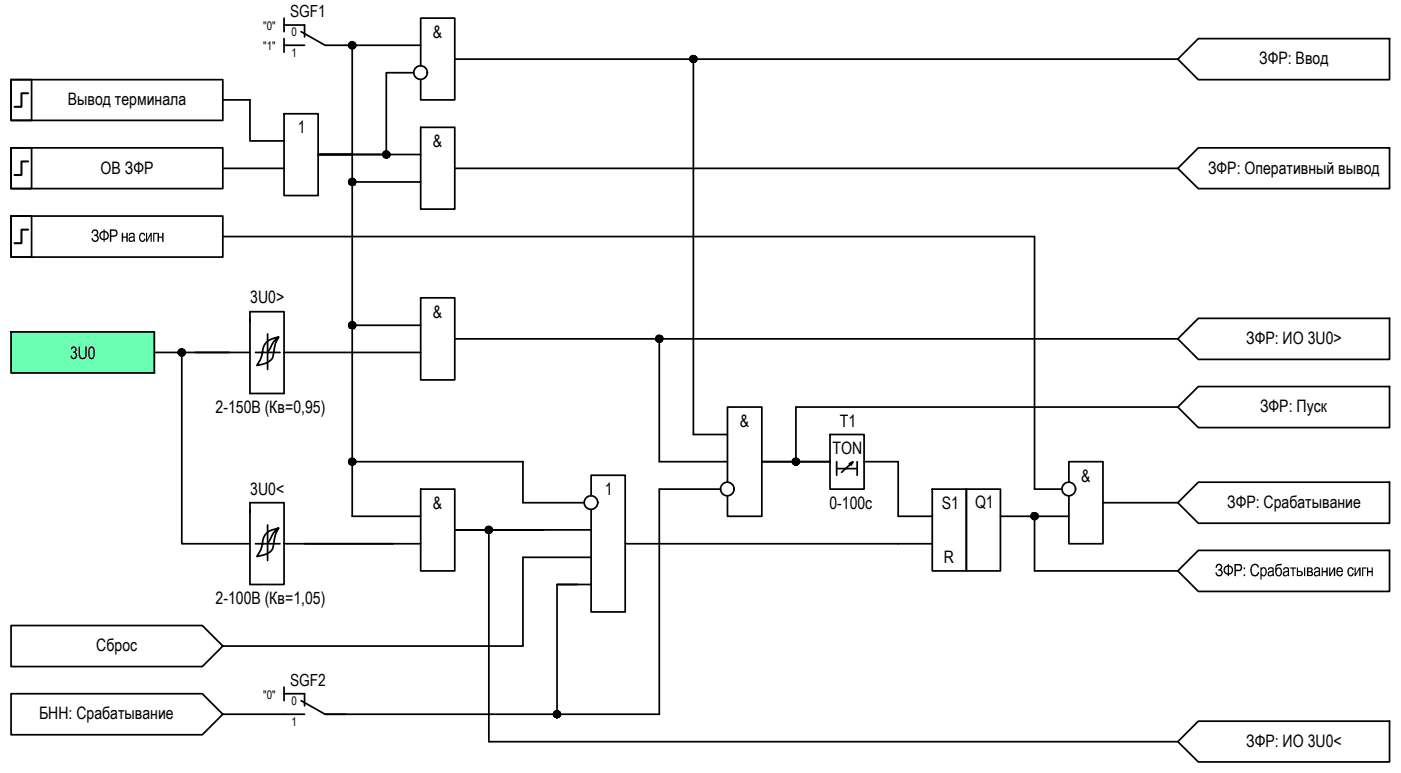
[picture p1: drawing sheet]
<svg xmlns="http://www.w3.org/2000/svg" width="205mm" height="113mm" viewBox="0 0 205 113" stroke-linecap="round" stroke-linejoin="round" font-family="sans-serif">
<g fill="none" stroke="#000" stroke-width=".25">
<path d="M1.6 11.7h3v5.9h-3zM1.6 11.7h31.1v5.9h-31.1zM32.7 14.6h3.9v6h5M41.6 16.7h5v11.9h-5zM41.6 3.7h3v1.7M41.6 6.6h3M41.6 2.7v1.9M41.6 5.7v1.9M44.1 4.6l3.5 2h14.1M51.6 6.6v69h10.1M60.6 10.7h-4v11.9h-10h15.1M61.7 9.6v-6.9h4.9v11.9h-4.9v-2.9"/>
<path d="M61.7 18.7h4.9v11.9h-4.9zM66.6 8.7h106M101.6 8.7v55h5M172.6 8.7l3-3h28v6h-28zM1.6 21.7h3v5.9h-3zM1.6 21.7h31.1v5.9h-31.1zM1.6 31.7h3v6h-3zM1.6 31.7h31.1v6h-31.1zM32.7 24.7h8.9M32.7 34.7h118.9v37h4M51.6 22.6h-5h5M51.6 26.7h10.1"/>
<path d="M66.6 24.7h106M172.6 24.7l3-3h28v5.9h-28zM22.6 51.6h14M26.6 51.6v28.1h10M36.6 46.6v11h5v-11.9h-5v1.4M39.2 51.6h1.8M39.2 48.9v5.2M40.8 49.4a5.7 5.7 0 0 0-.8 2.7l-.1 .4-.3 .3a3.6 3.6 0 0 1-2 .7l.6-.8 .3-1a2.18 2.18 0 0 1 1.9-2.2l.4-.1-.2 .2a2.75 2.75 0 0 0-1 1.4l-.4 .6h-1.8M41.6 51.6h20.1M51.6 47.7h10.1M61.7 43.6h4.9v12.1h-4.9zM66.6 49.6h106"/>
<path d="M96.6 49.6v18h10M172.6 49.6l3-3h28v6h-28zM172.6 59.6l3-3h28v6h-28zM172.6 59.6h-56v8M36.6 74.7v10.9h5v-12h-5v1.5M39.2 79.7h1.8M39.2 76.9v5.2M40.8 77.4a11.6 11.6 0 0 0-.9 3.1 2.94 2.94 0 0 1-2.3 1l.6-.8 .3-1a2.11 2.11 0 0 1 1.9-2.2l.4-.1-.2 .2a2.75 2.75 0 0 0-1 1.4l-.4 .7h-1.8M41.6 79.7h20.1M51.6 67.6h25v6h9M61.7 71.7h4.9v11.9h-4.9zM71.6 77.6v31.1h101"/>
<path d="M79.6 77.6h-13h20M86.6 72.6v-3h5v20h-5v-14.9M91.6 79.7h40M105.6 71.7h-9v32.9h-49M106.6 70.6v-11h5v16h-5v-3M111.6 67.6h10M126.6 67.6h5v8M136.6 75.6h.1M151.6 75.6v8h21M156.6 70.6v-3h5v12.1h-5v-7.1M161.6 73.6h11M172.6 73.6l3-3h28v6.1h-28z"/>
<path d="M81.6 85.6h3M86.6 81.6h-10v13h-43.9l-3.1-3h-28v6h28l3.1-3M86.6 85.6h-5v19M172.6 83.6l3-3h28v6h-28zM32.7 104.6l-3.1 3h-28v-6h28l3.1 3h11.9M41.6 101.6h3v1.8M41.6 100.7v1.9M44.1 102.6l3.5 2h3M172.6 108.7l3-3.1h28v6h-28z"/>
<circle cx="51.6" cy="6.6" r=".49"/>
<circle cx="61.6" cy="10.6" r=".99"/>
<circle cx="101.6" cy="8.6" r=".49"/>
<circle cx="51.6" cy="26.6" r=".49"/>
<circle cx="56.6" cy="22.6" r=".49"/>
<circle cx="26.6" cy="51.6" r=".49"/>
<circle cx="51.6" cy="47.6" r=".49"/>
<circle cx="96.6" cy="49.6" r=".49"/>
<circle cx="51.6" cy="67.6" r=".49"/>
<circle cx="71.6" cy="77.6" r=".49"/>
<circle cx="86.6" cy="73.6" r=".99"/>
<circle cx="106.6" cy="71.6" r=".99"/>
<circle cx="116.6" cy="67.6" r=".49"/>
<circle cx="151.6" cy="75.6" r=".49"/>
<circle cx="156.6" cy="71.6" r=".99"/>
<circle cx="81.6" cy="104.6" r=".49"/>
</g>
<g fill="#000" stroke="#000" stroke-width=".15">
<path d="M51.5 7.1h.2zM51.6 6.2h.1zM101.5 9.1h.2zM101.6 8.2h.1zM51.2 26.4h.8zM51.5 27.1h.2zM51.6 26.1h.1zM56.5 23.1h.2zM56.6 22.2h.1zM26.3 51.3h.6zM26.5 51.2h.3zM26.5 52.1h.3z"/>
<path d="M26.6 51.2h.1zM51.2 47.4h.8zM51.5 48.1h.2zM51.6 47.1h.1zM96.5 50.2h.2zM96.6 49.1h.1zM51.5 68.1h.2zM51.6 67.2h.1zM71.3 77.2h.6zM71.5 78.1h.3zM71.5 77.2h.3zM71.6 77.2h.1z"/>
<path d="M116.3 67.3h.6zM116.5 68.1h.2zM116.6 67.2h.1zM151.5 76.1h.2zM151.6 75.1h.1zM81.5 105.1h.3zM81.5 104.1h.2z"/>
<path d="M51.5 7.1h.2zM51.6 7.1h.1z"/>
<path d="M51.6 6.2h.1zM51.5 6.2h.2z"/>
<path d="M51.5 6.2h.3zM51.4 6.2h.4z"/>
<path d="M51.4 6.2h.4zM51.4 6.2h.4z"/>
<path d="M51.4 7.1h.4zM51.4 7.1h.3z"/>
<path d="M51.4 6.2h.5zM51.4 6.2h.5z"/>
<path d="M51.4 7.1h.4zM51.4 7.1h.4z"/>
<path d="M51.4 6.2l.5 .1zM51.4 6.2l.5 .1z"/>
<path d="M51.4 7.1h.5zM51.4 7.1h.4z"/>
<path d="M51.4 6.3h.6zM51.4 6.3h.6z"/>
<path d="M51.4 7.1h.5zM51.4 7.1h.5z"/>
<path d="M51.3 6.3h.7zM51.3 6.3h.7z"/>
<path d="M51.3 7h.7zM51.3 7l.6 .1z"/>
<path d="M51.3 6.3h.7zM51.3 6.3h.7z"/>
<path d="M51.3 7h.7zM51.3 7h.7z"/>
<path d="M51.2 6.3l.8 .1zM51.2 6.3l.8 .1z"/>
<path d="M51.2 6.4h.9zM51.2 6.4h.9z"/>
<path d="M51.2 6.9l.8 .1zM51.2 6.9l.8 .1z"/>
<path d="M51.2 7h.8zM51.2 7h.8z"/>
<path d="M51.2 6.4l.9 .1zM51.2 6.4l.9 .1z"/>
<path d="M51.2 6.5h.9zM51.2 6.5h.9z"/>
<path d="M51.2 6.8l.9 .1zM51.2 6.8l.9 .1z"/>
<path d="M51.2 6.9h.9zM51.2 6.9h.8z"/>
<path d="M51.2 6.5h.9zM51.2 6.5h.9z"/>
<path d="M51.2 6.5l.9 .1zM51.2 6.5l.9 .1z"/>
<path d="M51.2 6.6h.9zM51.2 6.6h.9z"/>
<path d="M51.2 6.6l.9 .1v-.1zM51.2 6.6l.9 .1h-.9z"/>
<path d="M51.2 6.7l.9 .1zM51.2 6.7l.9 .1z"/>
<path d="M51.2 6.8h.9zM51.2 6.8h.9z"/>
<path d="M51.2 6.8h.9zM51.2 6.8h.9z"/>
<path d="M101.5 9.1h.2zM101.6 9.1h.1z"/>
<path d="M101.6 8.2h.1zM101.5 8.2h.2z"/>
<path d="M101.5 8.2h.3zM101.5 8.2h.3z"/>
<path d="M101.5 8.2h.3zM101.4 8.2h.4z"/>
<path d="M101.5 9.1h.3zM101.5 9.1h.2z"/>
<path d="M101.4 8.2h.5zM101.4 8.2h.5z"/>
<path d="M101.4 9.1h.4zM101.4 9.1h.4z"/>
<path d="M101.4 9.1h.5zM101.4 9.1h.4z"/>
<path d="M101.4 8.2h.5zM101.4 8.2h.5z"/>
<path d="M101.4 8.2l.6 .1zM101.4 8.2l.6 .1z"/>
<path d="M101.4 9h.5zM101.4 9l.5 .1z"/>
<path d="M101.3 8.3h.7zM101.3 8.3h.7z"/>
<path d="M101.3 9h.7zM101.3 9h.6z"/>
<path d="M101.3 8.3h.7zM101.2 8.3h.8z"/>
<path d="M101.3 9h.7zM101.3 9h.7z"/>
<path d="M101.2 8.3l.8 .1zM101.2 8.3l.8 .1z"/>
<path d="M101.2 8.4h.9zM101.2 8.4h.9z"/>
<path d="M101.2 8.9l.8 .1zM101.2 8.9l.8 .1z"/>
<path d="M101.2 9h.8zM101.2 9h.8z"/>
<path d="M101.2 8.4l.9 .1zM101.2 8.4l.9 .1z"/>
<path d="M101.1 8.5h1zM101.1 8.5h1z"/>
<path d="M101.1 8.8l1 .1zM101.1 8.8l1 .1z"/>
<path d="M101.2 8.9h.9zM101.2 8.9h.8z"/>
<path d="M101.1 8.5h1zM101.1 8.5h1z"/>
<path d="M101.1 8.5l1 .1v-.1zM101.1 8.5l1 .1h-1z"/>
<path d="M101.1 8.6l1 .1zM101.1 8.6l1 .1z"/>
<path d="M101.1 8.7h1zM101.1 8.7h1z"/>
<path d="M101.1 8.7h1zM101.1 8.7h1z"/>
<path d="M101.1 8.7l1 .1zM101.1 8.7l1 .1z"/>
<path d="M101.1 8.8h1zM101.1 8.8h1z"/>
<path d="M51.5 27.1l.2 .1zM51.6 27.2h.1z"/>
<path d="M51.6 26.1h.1zM51.5 26.1h.2z"/>
<path d="M51.5 26.1l.3 .1zM51.4 26.2h.4z"/>
<path d="M51.4 27.1h.4zM51.4 27.1h.4z"/>
<path d="M51.4 27.1h.4zM51.4 27.1h.3z"/>
<path d="M51.4 26.2h.4zM51.4 26.2h.4z"/>
<path d="M51.4 26.2h.5zM51.4 26.2h.5z"/>
<path d="M51.4 27.1h.5zM51.4 27.1h.4z"/>
<path d="M51.4 26.2h.5zM51.4 26.2h.5z"/>
<path d="M51.4 26.2l.6 .1zM51.4 26.2l.6 .1z"/>
<path d="M51.4 27h.5zM51.4 27l.5 .1z"/>
<path d="M51.3 26.3h.7zM51.3 26.3h.7z"/>
<path d="M51.3 27h.7zM51.3 27h.6z"/>
<path d="M51.3 26.3l.7 .1zM51.3 26.3l.7 .1zM51.2 26.4h.8z"/>
<path d="M51.3 27h.7zM51.3 27h.7z"/>
<path d="M51.2 26.4h.9zM51.2 26.4h.9z"/>
<path d="M51.2 26.9l.8 .1zM51.2 26.9l.8 .1z"/>
<path d="M51.2 27h.8zM51.2 27h.8z"/>
<path d="M51.2 26.4h.9zM51.2 26.4h.9z"/>
<path d="M51.2 26.4l.9 .1v-.1zM51.2 26.4l.9 .1h-.9z"/>
<path d="M51.2 26.8l.9 .1zM51.2 26.8l.9 .1z"/>
<path d="M51.2 26.9h.9zM51.2 26.9h.8z"/>
<path d="M51.2 26.5l.9 .1zM51.2 26.5l.9 .1z"/>
<path d="M51.2 26.6h.9zM51.2 26.6h.9z"/>
<path d="M51.2 26.6l.9 .1zM51.2 26.6l.9 .1z"/>
<path d="M51.2 26.7h.9zM51.2 26.7h.9z"/>
<path d="M51.2 26.7h.9zM51.2 26.7h.9z"/>
<path d="M51.2 26.7l.9 .1zM51.2 26.7l.9 .1z"/>
<path d="M51.2 26.8h.9zM51.2 26.8h.9z"/>
<path d="M56.5 23.1h.2zM56.6 23.1h.1z"/>
<path d="M56.6 22.2h.1zM56.5 22.2h.2z"/>
<path d="M56.5 22.2h.3zM56.5 22.2h.3z"/>
<path d="M56.5 22.2h.3zM56.5 22.2h.3z"/>
<path d="M56.5 23.1h.3zM56.5 23.1h.2z"/>
<path d="M56.4 22.2h.5zM56.4 22.2h.5z"/>
<path d="M56.4 23.1h.4zM56.4 23.1h.4z"/>
<path d="M56.4 22.2l.5 .1zM56.4 22.2l.5 .1z"/>
<path d="M56.4 23.1h.5zM56.4 23.1h.4z"/>
<path d="M56.4 22.3h.6zM56.3 22.3h.7z"/>
<path d="M56.4 23.1h.5zM56.4 23.1h.5z"/>
<path d="M56.3 22.3h.7zM56.3 22.3h.7z"/>
<path d="M56.3 23h.7zM56.3 23l.6 .1z"/>
<path d="M56.3 22.3h.7zM56.3 22.3h.7z"/>
<path d="M56.3 23h.7zM56.3 23h.7z"/>
<path d="M56.2 22.3l.8 .1zM56.2 22.3l.8 .1z"/>
<path d="M56.2 22.4h.9zM56.2 22.4h.9z"/>
<path d="M56.2 22.9l.8 .1zM56.2 22.9l.8 .1z"/>
<path d="M56.2 23h.8zM56.2 23h.8z"/>
<path d="M56.2 22.4l.9 .1zM56.2 22.4l.9 .1z"/>
<path d="M56.2 22.5h.9zM56.2 22.5h.9z"/>
<path d="M56.2 22.8l.9 .1zM56.2 22.8l.9 .1z"/>
<path d="M56.2 22.9h.9zM56.2 22.9h.8z"/>
<path d="M56.1 22.5h1zM56.1 22.5h1z"/>
<path d="M56.1 22.5l1 .1zM56.1 22.5l1 .1z"/>
<path d="M56.1 22.6h1zM56.1 22.6h1z"/>
<path d="M56.1 22.6l1 .1v-.1zM56.1 22.6l1 .1h-1z"/>
<path d="M56.1 22.7l1 .1zM56.1 22.7l1 .1z"/>
<path d="M56.1 22.8h1zM56.1 22.8h1z"/>
<path d="M56.1 22.8h1zM56.1 22.8h1z"/>
<path d="M26.5 52.1h.2zM26.6 52.1h.1z"/>
<path d="M26.6 51.2h.2zM26.5 51.2h.3zM26.5 51.2h.3z"/>
<path d="M26.5 51.2h.4zM26.5 51.2h.4z"/>
<path d="M26.5 52.1h.3zM26.5 52.1h.3z"/>
<path d="M26.4 51.2h.5zM26.4 51.2h.5z"/>
<path d="M26.4 52.1h.5zM26.4 52.1h.4z"/>
<path d="M26.4 51.2l.5 .1zM26.4 51.2l.5 .1zM26.3 51.3h.6z"/>
<path d="M26.4 52.1h.5zM26.4 52.1h.5z"/>
<path d="M26.3 51.3h.7zM26.3 51.3h.7z"/>
<path d="M26.3 52l.6 .1zM26.3 52l.6 .1z"/>
<path d="M26.3 52.1h.6zM26.3 52.1h.6z"/>
<path d="M26.3 51.3h.7zM26.3 51.3h.7z"/>
<path d="M26.3 52h.7zM26.3 52h.7z"/>
<path d="M26.3 52h.7zM26.3 52h.6z"/>
<path d="M26.3 51.3l.8 .1zM26.3 51.3l.8 .1z"/>
<path d="M26.2 51.4h.9zM26.2 51.4h.9z"/>
<path d="M26.2 51.4l.9 .1zM26.2 51.4l.9 .1z"/>
<path d="M26.2 51.9h.9zM26.2 51.9h.9z"/>
<path d="M26.2 51.9h.9zM26.2 51.9l.8 .1z"/>
<path d="M26.2 51.5h.9zM26.2 51.5h.9z"/>
<path d="M26.1 51.5h1zM26.1 51.5h1z"/>
<path d="M26.1 51.5l1 .1zM26.1 51.5l1 .1z"/>
<path d="M26.1 51.6h1zM26.1 51.6h1z"/>
<path d="M26.1 51.7l1 .1v-.1zM26.1 51.7l1 .1h-1z"/>
<path d="M26.1 51.8h1zM26.1 51.8h1z"/>
<path d="M26.1 51.8h1zM26.1 51.8h1z"/>
<path d="M26.2 51.8h.9zM26.2 51.8l.9 .1z"/>
<path d="M26.1 51.6h1zM26.1 51.6l1 .1z"/>
<path d="M51.5 48.1l.2 .1zM51.6 48.2h.1z"/>
<path d="M51.6 47.1h.1zM51.5 47.1h.2z"/>
<path d="M51.5 47.1l.3 .1zM51.4 47.2h.4z"/>
<path d="M51.4 48.1h.4zM51.4 48.1h.4z"/>
<path d="M51.4 48.1h.4zM51.4 48.1h.3z"/>
<path d="M51.4 47.2h.4zM51.4 47.2h.4z"/>
<path d="M51.4 47.2h.5zM51.4 47.2h.5z"/>
<path d="M51.4 48.1h.5zM51.4 48.1h.4z"/>
<path d="M51.4 47.2h.5zM51.4 47.2h.5z"/>
<path d="M51.4 47.2l.6 .1zM51.4 47.2l.6 .1z"/>
<path d="M51.4 48h.5zM51.4 48l.5 .1z"/>
<path d="M51.3 47.3h.7zM51.3 47.3h.7z"/>
<path d="M51.3 48h.7zM51.3 48h.6z"/>
<path d="M51.3 47.3l.7 .1zM51.3 47.3l.7 .1zM51.2 47.4h.8z"/>
<path d="M51.3 48h.7zM51.3 48h.7z"/>
<path d="M51.2 47.4h.9zM51.2 47.4h.9z"/>
<path d="M51.2 47.9h.8zM51.2 47.9h.8z"/>
<path d="M51.2 47.9h.8zM51.2 47.9l.8 .1z"/>
<path d="M51.2 47.4h.9zM51.2 47.4h.9z"/>
<path d="M51.2 47.4l.9 .1v-.1zM51.2 47.4l.9 .1h-.9z"/>
<path d="M51.2 47.8l.9 .1zM51.2 47.8l.9 .1z"/>
<path d="M51.2 47.9h.9zM51.2 47.9h.8z"/>
<path d="M51.2 47.5l.9 .1zM51.2 47.5l.9 .1z"/>
<path d="M51.2 47.6h.9zM51.2 47.6h.9z"/>
<path d="M51.2 47.6l.9 .1zM51.2 47.6l.9 .1z"/>
<path d="M51.2 47.7h.9zM51.2 47.7h.9z"/>
<path d="M51.2 47.7h.9zM51.2 47.7h.9z"/>
<path d="M51.2 47.7l.9 .1zM51.2 47.7l.9 .1z"/>
<path d="M51.2 47.8h.9zM51.2 47.8h.9z"/>
<path d="M96.5 50.2h.2zM96.6 50.2h.1z"/>
<path d="M96.6 49.1l.1 .1zM96.6 49.1l.1 .1z"/>
<path d="M96.5 49.2h.3zM96.4 49.2h.4z"/>
<path d="M96.4 49.2h.4zM96.4 49.2h.4z"/>
<path d="M96.4 50.1h.4zM96.4 50.1l.3 .1z"/>
<path d="M96.4 49.2h.5zM96.4 49.2h.5z"/>
<path d="M96.4 50.1h.4zM96.4 50.1h.4z"/>
<path d="M96.4 50.1h.5zM96.4 50.1h.5z"/>
<path d="M96.4 50.1h.5zM96.4 50.1h.4z"/>
<path d="M96.4 49.2h.5zM96.4 49.2h.5z"/>
<path d="M96.4 49.2l.6 .1zM96.4 49.2l.6 .1z"/>
<path d="M96.3 49.3h.7zM96.3 49.3h.7z"/>
<path d="M96.3 50h.7zM96.3 50l.6 .1z"/>
<path d="M96.3 49.3h.7zM96.3 49.3h.7z"/>
<path d="M96.2 49.3l.8 .1zM96.2 49.3l.8 .1z"/>
<path d="M96.2 49.9l.8 .1zM96.2 49.9l.8 .1z"/>
<path d="M96.3 50h.7zM96.3 50h.7z"/>
<path d="M96.2 49.4h.9zM96.2 49.4h.9z"/>
<path d="M96.2 49.9h.8zM96.2 49.9h.9z"/>
<path d="M96.2 49.9h.8zM96.2 49.9h.8z"/>
<path d="M96.2 49.4l.9 .1zM96.2 49.4l.9 .1z"/>
<path d="M96.2 49.5h.9zM96.2 49.5h.9z"/>
<path d="M96.2 49.8l.9 .1v-.1zM96.2 49.8l.9 .1h-.9z"/>
<path d="M96.2 49.5l.9 .1zM96.2 49.5l.9 .1z"/>
<path d="M96.2 49.6h.9zM96.2 49.6h.9z"/>
<path d="M96.2 49.6h.9zM96.2 49.6h.9z"/>
<path d="M96.2 49.6l.9 .1zM96.2 49.6l.9 .1z"/>
<path d="M96.2 49.7h.9zM96.2 49.7h.9z"/>
<path d="M96.2 49.7l.9 .1zM96.2 49.7l.9 .1z"/>
<path d="M96.2 49.8h.9zM96.2 49.8h.9z"/>
<path d="M51.5 68.1h.2zM51.6 68.1h.1z"/>
<path d="M51.6 67.2h.1zM51.5 67.2h.2z"/>
<path d="M51.5 67.2h.3zM51.4 67.2h.4z"/>
<path d="M51.4 68.1h.4zM51.4 68.1h.4z"/>
<path d="M51.4 68.1h.4zM51.4 68.1h.3z"/>
<path d="M51.4 67.2h.4zM51.4 67.2h.4z"/>
<path d="M51.4 67.2h.5zM51.4 67.2h.5z"/>
<path d="M51.4 67.2l.5 .1zM51.4 67.2l.5 .1z"/>
<path d="M51.4 68.1h.5zM51.4 68.1h.5z"/>
<path d="M51.4 68.1h.5zM51.4 68.1h.4z"/>
<path d="M51.4 67.3h.6zM51.3 67.3h.7z"/>
<path d="M51.3 67.3h.7zM51.3 67.3h.7z"/>
<path d="M51.3 68h.7zM51.3 68l.6 .1z"/>
<path d="M51.3 67.3h.7zM51.3 67.3h.7z"/>
<path d="M51.3 68h.7zM51.3 68h.7z"/>
<path d="M51.2 67.3l.8 .1zM51.2 67.3l.8 .1z"/>
<path d="M51.2 67.4h.9zM51.2 67.4h.9z"/>
<path d="M51.2 67.9l.8 .1zM51.2 67.9l.8 .1z"/>
<path d="M51.2 68h.8zM51.2 68h.8z"/>
<path d="M51.2 67.4l.9 .1zM51.2 67.4l.9 .1z"/>
<path d="M51.2 67.5h.9zM51.2 67.5h.9z"/>
<path d="M51.2 67.8l.9 .1zM51.2 67.8l.9 .1z"/>
<path d="M51.2 67.9h.9zM51.2 67.9h.8z"/>
<path d="M51.2 67.5h.9zM51.2 67.5h.9z"/>
<path d="M51.2 67.5l.9 .1zM51.2 67.5l.9 .1z"/>
<path d="M51.2 67.6h.9zM51.2 67.6h.9z"/>
<path d="M51.2 67.6l.9 .1zM51.2 67.6l.9 .1z"/>
<path d="M51.2 67.7h.9zM51.2 67.7h.9z"/>
<path d="M51.2 67.7l.9 .1v-.1zM51.2 67.7l.9 .1h-.9z"/>
<path d="M51.2 67.8h.9zM51.2 67.8h.9z"/>
<path d="M71.5 78.1h.2zM71.6 78.1h.1z"/>
<path d="M71.6 77.2h.2zM71.5 77.2h.3zM71.5 77.2h.3z"/>
<path d="M71.5 77.2h.4zM71.5 77.2h.4z"/>
<path d="M71.4 77.2h.5zM71.4 77.2h.5z"/>
<path d="M71.4 78.1h.5zM71.4 78.1h.4zM71.5 78.1h.3z"/>
<path d="M71.4 77.2h.5zM71.4 77.2h.5zM71.3 77.2h.6z"/>
<path d="M71.4 78.1h.5zM71.4 78.1h.5z"/>
<path d="M71.3 77.2l.7 .1zM71.3 77.2l.7 .1z"/>
<path d="M71.3 78h.6zM71.3 78h.6z"/>
<path d="M71.3 78h.6zM71.3 78l.6 .1z"/>
<path d="M71.3 77.3h.7zM71.3 77.3h.7z"/>
<path d="M71.3 78h.7zM71.3 78h.6z"/>
<path d="M71.2 77.3l.9 .1zM71.2 77.3l.9 .1z"/>
<path d="M71.2 78h.8zM71.2 78h.8z"/>
<path d="M71.2 77.4h.9zM71.2 77.4h.9z"/>
<path d="M71.2 77.4l.9 .1zM71.2 77.4l.9 .1z"/>
<path d="M71.2 77.9h.9zM71.2 77.9h.9z"/>
<path d="M71.2 77.9h.9zM71.2 77.9l.8 .1z"/>
<path d="M71.2 77.5h.9zM71.2 77.5h.9z"/>
<path d="M71.1 77.5h1zM71.1 77.5h1z"/>
<path d="M71.1 77.5l1 .1zM71.1 77.5l1 .1z"/>
<path d="M71.1 77.6h1.1zM71.1 77.6h1.1z"/>
<path d="M71.1 77.7l1 .1zM71.1 77.7l1 .1z"/>
<path d="M71.1 77.8h1zM71.1 77.8h1z"/>
<path d="M71.1 77.8h1zM71.1 77.8h1z"/>
<path d="M71.2 77.8h.9zM71.2 77.8l.9 .1z"/>
<path d="M71.1 77.6l1 .1 .1-.1zM71.1 77.6l1 .1h-1z"/>
<path d="M116.5 68.1h.2zM116.6 68.1h.1z"/>
<path d="M116.6 67.2h.1zM116.5 67.2h.2z"/>
<path d="M116.5 67.2h.3zM116.5 67.2h.3z"/>
<path d="M116.5 67.2h.4zM116.4 67.2h.5z"/>
<path d="M116.5 68.1h.3zM116.5 68.1h.2z"/>
<path d="M116.4 67.2h.5zM116.4 67.2h.5z"/>
<path d="M116.4 67.2l.5 .1zM116.4 67.2l.5 .1zM116.3 67.3h.6z"/>
<path d="M116.4 68.1h.5zM116.4 68.1h.5z"/>
<path d="M116.4 68.1h.5zM116.4 68.1h.4z"/>
<path d="M116.3 67.3h.7zM116.3 67.3h.7z"/>
<path d="M116.3 68l.6 .1zM116.3 68l.6 .1z"/>
<path d="M116.3 68.1h.6zM116.3 68.1h.6z"/>
<path d="M116.3 67.3h.7zM116.3 67.3h.7z"/>
<path d="M116.3 68h.7zM116.3 68h.6z"/>
<path d="M116.2 67.3l.9 .1zM116.2 67.3l.9 .1z"/>
<path d="M116.2 68h.8zM116.2 68h.8z"/>
<path d="M116.2 67.4h.9zM116.2 67.4h.9z"/>
<path d="M116.2 67.4l.9 .1zM116.2 67.4l.9 .1z"/>
<path d="M116.2 67.9h.9zM116.2 67.9h.9z"/>
<path d="M116.2 67.9h.9zM116.2 67.9l.8 .1z"/>
<path d="M116.2 67.5h.9zM116.2 67.5h.9z"/>
<path d="M116.1 67.5h1zM116.1 67.5h1z"/>
<path d="M116.1 67.5l1 .1zM116.1 67.5l1 .1z"/>
<path d="M116.1 67.6h1zM116.1 67.6h1z"/>
<path d="M116.1 67.6l1 .1zM116.1 67.6l1 .1z"/>
<path d="M116.1 67.7h1zM116.1 67.7h1z"/>
<path d="M116.1 67.7l1 .1v-.1zM116.1 67.7l1 .1h-1z"/>
<path d="M116.1 67.8h1zM116.1 67.8h1z"/>
<path d="M116.2 67.8h.9zM116.2 67.8l.9 .1z"/>
<path d="M151.5 76.1h.2zM151.6 76.1h.1z"/>
<path d="M151.6 75.1l.1 .1zM151.6 75.1l.1 .1z"/>
<path d="M151.5 75.2h.3zM151.5 75.2h.3z"/>
<path d="M151.5 75.2h.3zM151.4 75.2h.4z"/>
<path d="M151.5 76.1h.3zM151.5 76.1h.2z"/>
<path d="M151.4 75.2h.5zM151.4 75.2h.5z"/>
<path d="M151.4 76.1h.4zM151.4 76.1h.4z"/>
<path d="M151.4 75.2l.5 .1zM151.4 75.2l.5 .1z"/>
<path d="M151.4 76.1h.5zM151.4 76.1h.4z"/>
<path d="M151.4 75.3h.5zM151.3 75.3h.6z"/>
<path d="M151.4 76.1h.5zM151.4 76.1h.5z"/>
<path d="M151.3 75.3h.7zM151.3 75.3h.7z"/>
<path d="M151.3 76h.6zM151.3 76l.6 .1z"/>
<path d="M151.3 75.3h.7zM151.2 75.3h.8z"/>
<path d="M151.3 76h.7zM151.3 76h.6z"/>
<path d="M151.2 75.3l.8 .1zM151.2 75.3l.8 .1z"/>
<path d="M151.2 75.4h.9zM151.2 75.4h.9z"/>
<path d="M151.2 75.9h.8zM151.2 75.9l.8 .1z"/>
<path d="M151.2 75.4l.9 .1zM151.2 75.4l.9 .1z"/>
<path d="M151.2 75.5h.9zM151.2 75.5h.9z"/>
<path d="M151.2 75.8l.9 .1zM151.2 75.8l.9 .1z"/>
<path d="M151.2 75.9h.9zM151.2 75.9h.8zM151.2 75.9h.8zM151.2 75.9h.8z"/>
<path d="M151.1 75.5l1 .1zM151.1 75.5l1 .1z"/>
<path d="M151.1 75.6h1zM151.1 75.6h1z"/>
<path d="M151.1 75.6h1zM151.1 75.6h1z"/>
<path d="M151.1 75.6l1 .1zM151.1 75.6l1 .1z"/>
<path d="M151.1 75.7h1zM151.1 75.7h1z"/>
<path d="M151.1 75.7l1 .1v-.1zM151.1 75.7l1 .1h-1z"/>
<path d="M151.1 75.8h1zM151.1 75.8h1z"/>
<path d="M81.5 104.1l.3 .1zM81.5 104.1l.3 .1z"/>
<path d="M81.5 105.1h.2zM81.5 105.1h.2z"/>
<path d="M81.5 104.2h.3zM81.5 104.2h.3z"/>
<path d="M81.5 104.2h.3zM81.4 104.2h.4z"/>
<path d="M81.5 105.1h.3zM81.5 105.1h.3z"/>
<path d="M81.4 104.2h.5zM81.4 104.2h.5z"/>
<path d="M81.4 105.1h.4zM81.4 105.1h.4z"/>
<path d="M81.4 104.2l.5 .1zM81.3 104.3h.6z"/>
<path d="M81.4 105.1h.5zM81.4 105.1h.4z"/>
<path d="M81.3 104.3h.7zM81.3 104.3h.7z"/>
<path d="M81.3 105.1h.6zM81.3 105.1h.6z"/>
<path d="M81.3 104.3h.7zM81.3 104.3h.7z"/>
<path d="M81.3 105h.7zM81.3 105l.6 .1z"/>
<path d="M81.3 104.3h.7zM81.3 104.3h.7z"/>
<path d="M81.3 104.3l.8 .1zM81.3 104.3l.8 .1z"/>
<path d="M81.3 104.9l.7 .1zM81.3 104.9l.7 .1z"/>
<path d="M81.3 105h.7zM81.3 105h.7z"/>
<path d="M81.2 104.4h.9zM81.2 104.4h.9z"/>
<path d="M81.2 104.4l.9 .1zM81.2 104.4l.9 .1z"/>
<path d="M81.2 104.9h.9zM81.2 104.9h.9z"/>
<path d="M81.2 104.9h.9zM81.2 104.9h.8z"/>
<path d="M81.2 104.5h.9zM81.2 104.5h.9z"/>
<path d="M81.2 104.5h.9zM81.2 104.5h.9z"/>
<path d="M81.2 104.8h.9zM81.2 104.8h.9h-.9z"/>
<path d="M81.2 104.8h.9zM81.2 104.8l.9 .1z"/>
<path d="M81.1 104.5l1 .1zM81.1 104.5l1 .1z"/>
<path d="M81.1 104.6h1zM81.1 104.6h1z"/>
<path d="M81.1 104.6l1 .1zM81.1 104.6l1 .1z"/>
<path d="M81.1 104.7h1zM81.1 104.7h1z"/>
<path d="M81.1 104.7h1zM81.1 104.7l1 .1z"/>
</g>
<path d="M4.1 13.7h-1v1.9h-1M4.1 23.7h-1v1.9h-1M4.1 33.6h-1v2h-1" fill="none" stroke="#000" stroke-width=".3"/>
<g fill="#000">
<path d="M13.6 33.7l.1-.1a.48 .48 0 0 1 .6 .2 .48 .48 0 0 1-.1 .6 .54 .54 0 0 1 0 1 .54 .54 0 0 1-.8-.5h.2a.36 .36 0 0 0 .4 .4 .36 .36 0 0 0 .3-.5 .36 .36 0 0 0-.5-.2v-.2a.31 .31 0 0 0 .4-.3 .31 .31 0 0 0-.3-.3 .31 .31 0 0 0-.3 .3h-.2zM17.8 34.1h.2v.6h.5v-.6h.2v1.3h-.2v-.6h-.5v.6h-.2zM20.5 34.2h.1a.42 .42 0 0 1 .4-.1 .42 .42 0 0 1 .3 .4h-.2a.27 .27 0 0 0-.3-.2 .27 .27 0 0 0-.2 .4v.2a.28 .28 0 0 0 .2 .4 .28 .28 0 0 0 .3-.3h.2a.48 .48 0 0 1-.6 .4 .48 .48 0 0 1-.3-.6zM21.4 34.1h.2v1l.5-1h.1v1.3h-.1v-1l-.5 1h-.2zM22.5 34.1h.5v.2h-.4v1.1h-.1zM23.1 34.1h.2v.6h.5v-.6h.2v1.3h-.2v-.6h-.5v.6h-.2zM189.1 83.1h.8v.2h-.3v1.1h-.2v-1.1h-.3zM193.7 83.1h.2v.5h.5v-.5h.2v1.3h-.2v-.6h-.5v.6h-.2zM194.8 83.1h.2v1l.5-1h.2v1.3h-.2v-1l-.5 1h-.2zM197.5 83.3h.1a.43 .43 0 0 1 .5-.2 .43 .43 0 0 1 .3 .4h-.2a.32 .32 0 0 0-.4-.2 .32 .32 0 0 0-.1 .5 .29 .29 0 0 0 .1 .4 .29 .29 0 0 0 .4-.2h.2l-.1 .1a.46 .46 0 0 1-.5 .3 .46 .46 0 0 1-.3-.5zM198.5 83.1h.2v1l.5-1h.2v1.3h-.2v-1l-.5 1h-.2zM199.6 83.1h.7v.2h-.5v1.1h-.2z"/>
<path d="M200.3 83.1h.2v.5h.5v-.5h.2v1.3h-.2v-.6h-.5v.6h-.2z"/>
<path d="M16.1 33.6h.6a.55 .55 0 0 1 .5 .5 .55 .55 0 0 1-.5 .6h-.4v.7h-.2zM16.3 33.8v.7h.4a.34 .34 0 0 0 .3-.4 .34 .34 0 0 0-.3-.3z"/>
<path d="M18.9 34.2l.3-.1a.39 .39 0 0 1 .4 .1 .39 .39 0 0 1 .1 .4l.1 .8h-.2v-.2l-.1 .1a.4 .4 0 0 1-.7-.2 .4 .4 0 0 1 .6-.4 .23 .23 0 0 0 .1-.4 .23 .23 0 0 0-.3 0l-.2 .2h-.1zM19.1 34.9a.24 .24 0 0 0 .1 .3 .24 .24 0 0 0 .3-.1l.1-.4z"/>
<path d="M180.9 82.6h.6a.53 .53 0 0 1 .5 .5 .53 .53 0 0 1-.5 .6h-.4v.7h-.2zM181.1 82.8v.7h.4a.32 .32 0 0 0 .3-.4 .32 .32 0 0 0-.3-.3z"/>
<path d="M182.3 83.1h.2v.3h-.2zM182.3 84.1h.2v.3h-.2z"/>
<path d="M185.9 83.3l.2-.2a.42 .42 0 0 1 .6 .5v.8h-.2v-.1l-.1 .1a.42 .42 0 0 1-.6-.4 .42 .42 0 0 1 .5-.4 .2 .2 0 0 0 .2-.3 .2 .2 0 0 0-.3 0l-.3 .2h-.1zM186 83.9a.26 .26 0 0 0 .2 .4 .26 .26 0 0 0 .3-.4v-.1z"/>
<path d="M187 82.8l.3-.2h.5a.36 .36 0 0 1-.5 .2l-.2 .1-.1 .4a.48 .48 0 0 1 .6-.1 .48 .48 0 0 1 .3 .6l-.1 .4a.45 .45 0 0 1-.6 .2 .45 .45 0 0 1-.3-.5v-.7zM187.3 83.3l-.2 .3a.37 .37 0 0 0 0 .5 .37 .37 0 0 0 .5 .1l.1-.2v-.3a.37 .37 0 0 0-.4-.4z"/>
<path d="M188.1 83.3a.45 .45 0 0 1 .5-.2 .45 .45 0 0 1 .3 .5l.1 .8h-.2l-.1-.1a.4 .4 0 0 1-.7-.2 .4 .4 0 0 1 .5-.5 .21 .21 0 0 0 .2-.3 .21 .21 0 0 0-.3 0l-.2 .2h-.2zM188.3 83.9a.25 .25 0 0 0 .1 .4 .25 .25 0 0 0 .3-.3v-.2z"/>
<path d="M190 83.1h.2v.5h.3a.39 .39 0 0 1 .4 .4 .39 .39 0 0 1-.4 .4h-.5zM190.2 83.8v.4h.2a.22 .22 0 0 0 .3-.2 .22 .22 0 0 0-.3-.2zM191.1 83.1h.2v1.3h-.2z"/>
<path d="M191.5 83.1h.5a.36 .36 0 0 1 .4 .2 .36 .36 0 0 1-.2 .5 .34 .34 0 0 1 .2 .4 .34 .34 0 0 1-.4 .2h-.5zM191.7 83.3v.4h.2a.2 .2 0 0 0 .3-.2 .2 .2 0 0 0-.2-.2zM191.7 83.8v.4h.3a.21 .21 0 0 0 .3-.2 .21 .21 0 0 0-.3-.2z"/>
<path d="M192.6 83.3l.4-.2a.39 .39 0 0 1 .4 .5l.1 .8h-.2v-.1l-.2 .1a.41 .41 0 0 1-.6-.3 .41 .41 0 0 1 .6-.5 .21 .21 0 0 0 .1-.3 .21 .21 0 0 0-.3 0l-.2 .2h-.2zM192.8 83.9a.26 .26 0 0 0 .2 .4 .26 .26 0 0 0 .3-.4v-.1z"/>
<path d="M196 83.2l.1-.1a.54 .54 0 0 1 .6 .1 .54 .54 0 0 1 .1 .6h-.8a.31 .31 0 0 0 .2 .4 .31 .31 0 0 0 .4-.2h.2a.53 .53 0 0 1-.7 .4 .53 .53 0 0 1-.3-.8zM196.2 83.3l-.2 .3h.6a.31 .31 0 0 0-.4-.3z"/>
</g>
<!-- layer: 0 -->
<path d="M1.6 48.6h21v6h-21zM121.6 63.7h5v8h-5zM122.6 67.6v2M122.6 68.7h3M124.5 67.9l.5-.2-1.7 1.5M125 67.7l-.3 .4M125.6 67.6v2M131.6 75.6h5M131.6 79.7h5M136.6 71.7h5v11.9h-5zM141.6 71.7h5v11.9h-5zM146.6 75.6h10" fill="none" stroke="#000" stroke-width=".25"/>
<path d="M1.6 48.6l21 6v-6zM1.6 48.6l21 6h-21z" fill="#6bffb3" stroke="#6bffb3" stroke-width=".15"/>
<g font-size="2.5">
<text x="63.4" y="5.5">&amp;</text>
<text x="184.5" y="9.4">ЗФР: Ввод</text>
<text x="9.9" y="15.4">Вывод терминала</text>
<text x="43.7" y="19.5">1</text>
<text x="63.4" y="21.5">&amp;</text>
<text x="14.7" y="25.4">ОВ ЗФР</text>
<text x="177.1" y="25.4">ЗФР: Оперативный вывод</text>
<text x="13.3" y="35.4">ЗФР</text>
<text x="36.7" y="44.4">3U0&gt;</text>
<text x="63.4" y="46.6">&amp;</text>
<text x="10.3" y="52.5">3U0</text>
<text x="182.6" y="50.4">ЗФР: ИО 3U0&gt;</text>
<text x="31.6" y="60.5">2-150В (Кв=0,95)</text>
<text x="108.4" y="62.6">&amp;</text>
<text x="123.1" y="62.6">T1</text>
<text x="184.7" y="60.4">ЗФР: Пуск</text>
<text x="122" y="66.5">TON</text>
<text x="158.4" y="70.6">&amp;</text>
<text x="36.7" y="72.5">3U0&lt;</text>
<text x="63.4" y="74.5">&amp;</text>
<text x="88.6" y="72.5">1</text>
<text x="121.6" y="74.6">0-100с</text>
<text x="138" y="74.5">S1</text>
<text x="142.9" y="74.5">Q1</text>
<text x="179.8" y="74.4">ЗФР: Срабатывание</text>
<text x="138.3" y="82.5">R</text>
<text x="31.6" y="88.5">2-100В (Кв=1,05)</text>
<text x="178" y="84.4">ЗФР</text>
<text x="184" y="84.4">сигн</text>
<text x="14.1" y="95.4">Сброс</text>
<text x="5.7" y="105.4">БНН: Срабатывание</text>
<text x="182.6" y="109.4">ЗФР: ИО 3U0&lt;</text>
</g>
<g font-size="2.4">
<text x="42.5" y="2.5">SGF1</text>
<text x="42.5" y="100.5">SGF2</text>
</g>
<g font-size="1.7">
<text x="38.6" y="4.4">&quot;0&quot;</text>
<text x="42.7" y="5.3">0</text>
<text x="38.6" y="7.4">&quot;1&quot;</text>
<text x="42.7" y="8.3">1</text>
<text x="38.6" y="102.4">&quot;0&quot;</text>
<text x="42.7" y="103.3">0</text>
<text x="42.7" y="106.3">1</text>
</g>
</svg>
